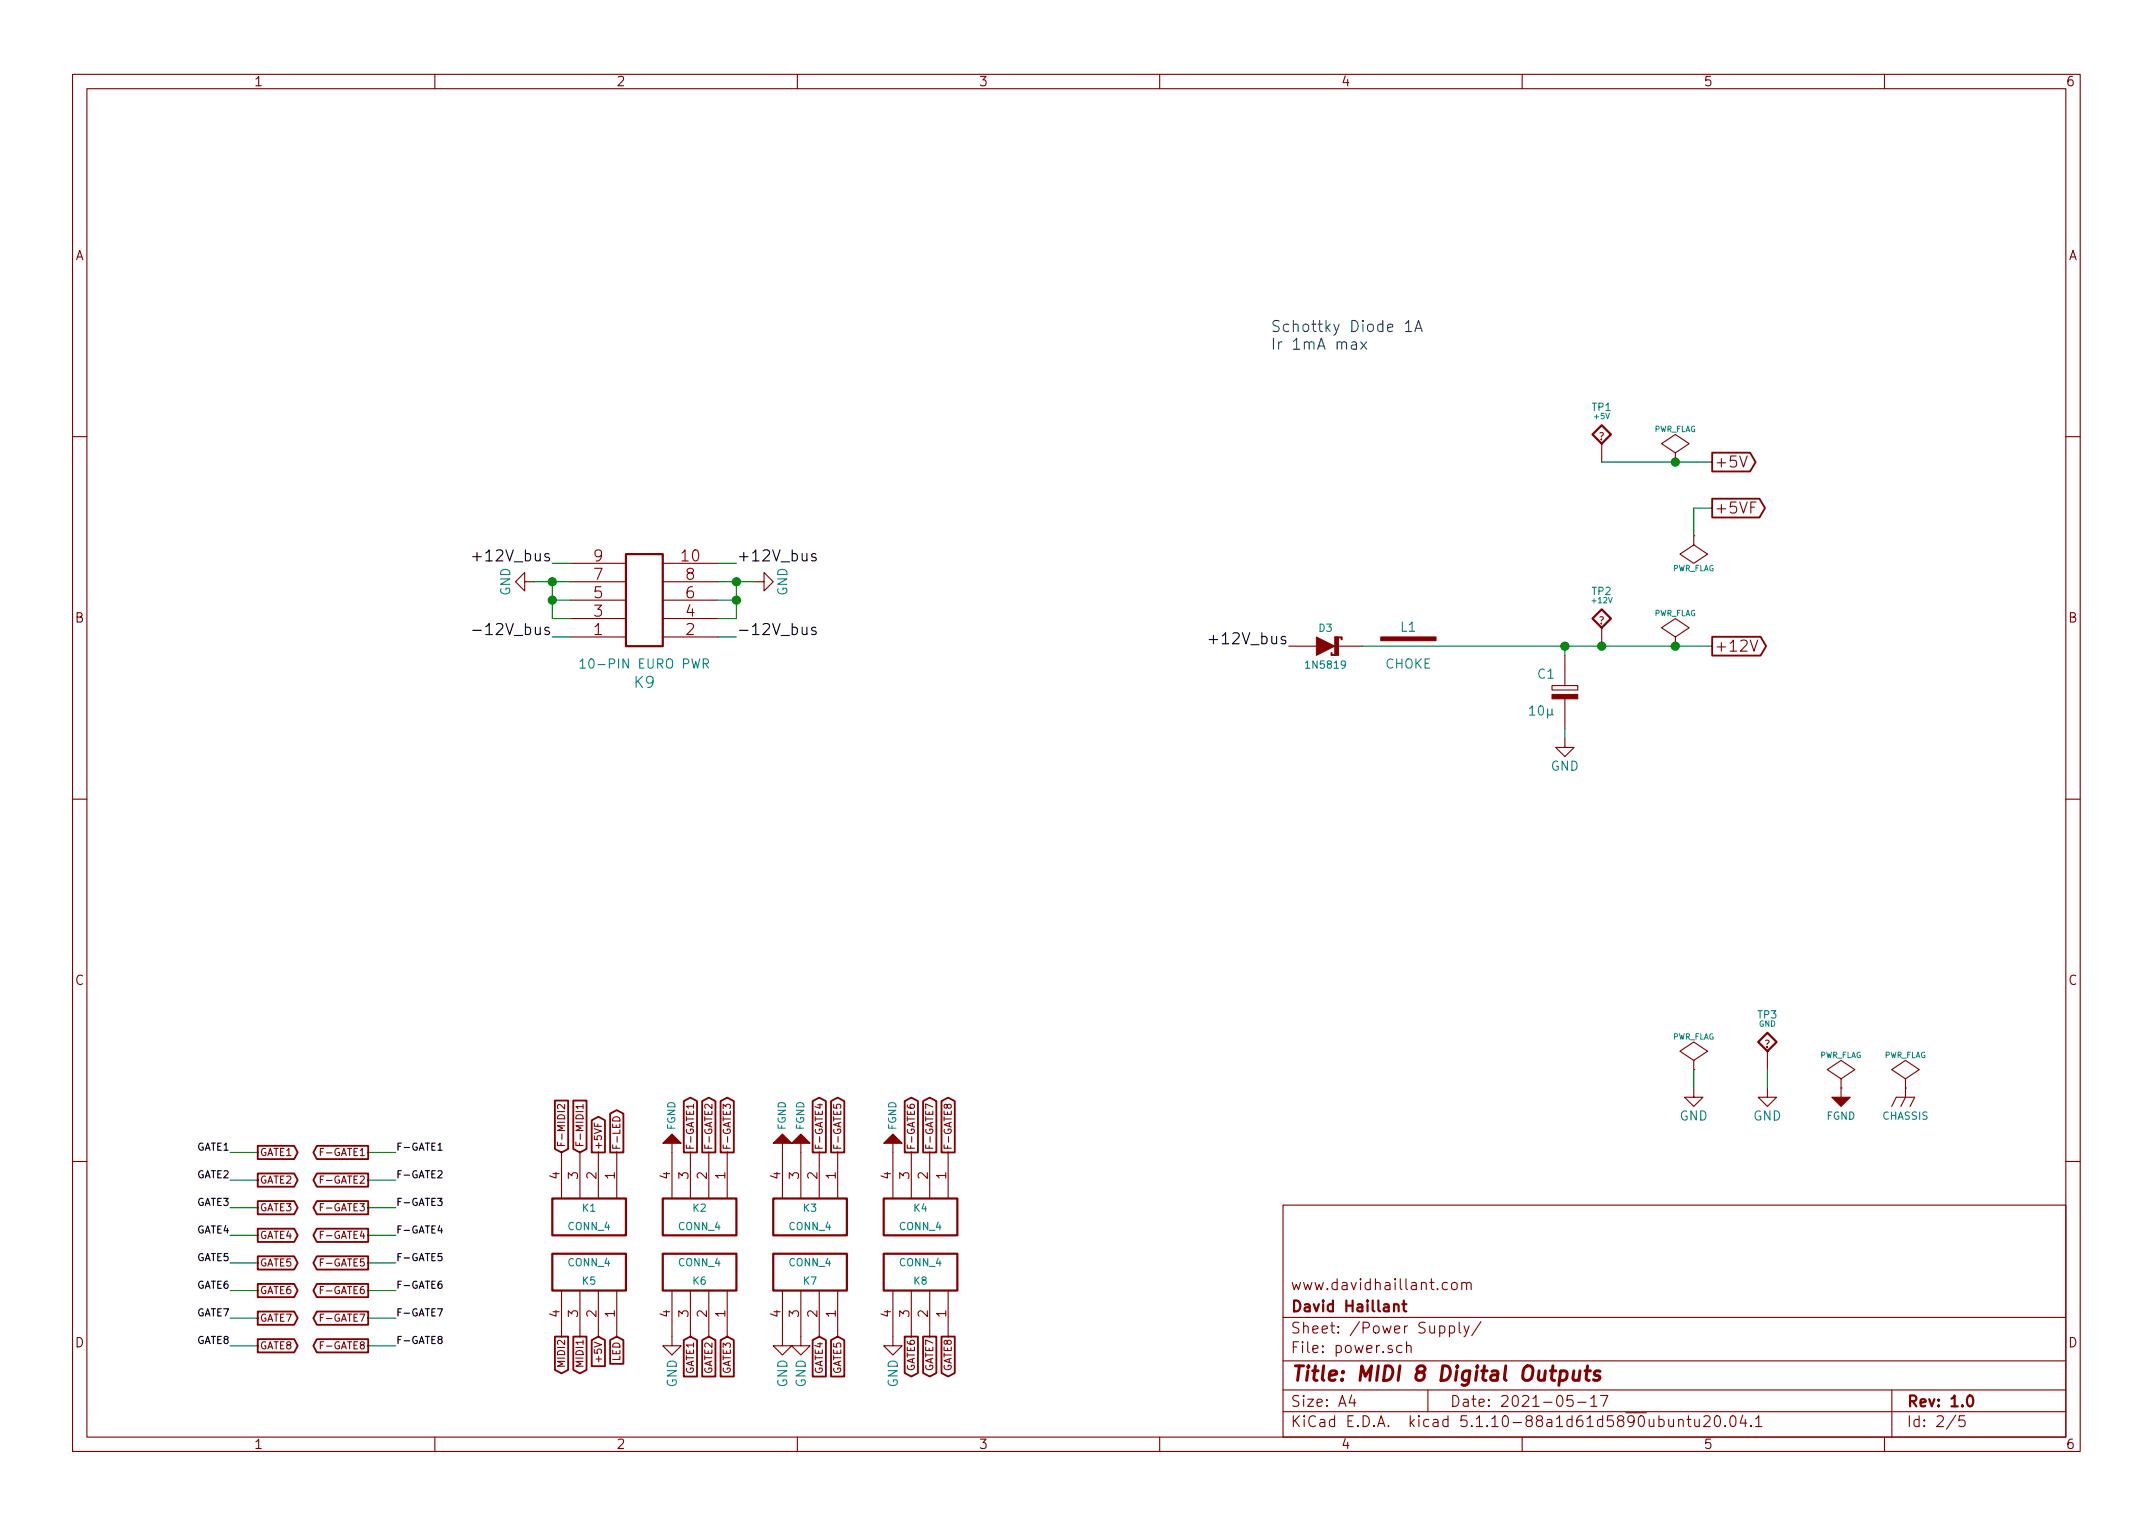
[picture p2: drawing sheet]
<svg xmlns="http://www.w3.org/2000/svg" width="297mm" height="210mm" viewBox="0 0 297 210" stroke-linecap="round" stroke-linejoin="round" font-family="sans-serif">
<g fill="none" stroke="#840000" stroke-width=".15">
<path d="M10 10.3h277v189.9h-277zM12 12.2h273v186.1h-273zM60 10.3v1.9M110 10.3v1.9M160 10.3v1.9M210 10.3v1.9M260 10.3v1.9M10 60.2h2M78.7 77.7h7.7M91.4 77.7h7.7M221 61.2v2.5M231.1 62.5l1.9-1.3-1.9-1.3-1.9 1.3 1.9 1.3v1.2"/>
<path d="M231.1 63.7h.1M233.7 73.9v1.3l1.9 1.2-1.9 1.3-1.9-1.3 1.9-1.2M233.7 73.9h.1M240 62.9l.5 1.5 .5-1.5M285 60.2h2M72.4 80.3v-1.3l-1.3 1.3 1.3 1.2v-1.2h1.3M78.7 87.9h7.7M78.7 85.3h7.7M78.7 82.8h7.7M78.7 80.3h7.7M91.4 87.9h7.7M91.4 85.3h7.7"/>
<path d="M91.4 82.8h7.7M91.4 80.3h7.7M104.1 80.3h1.3v-1.3l1.3 1.3-1.3 1.2v-1.2M177.8 89.1h3.8M184.1 89.1h3.9M214.1 94.6h3.6v.6h-3.6zM215.9 90.4v4.2M215.9 96.4v4.2M221 86.6v2.5M231.1 87.9l1.9-1.3-1.9-1.3-1.9 1.3 1.9 1.3v1.2M231.1 89.1h.1M241.5 88.3l.5 1.5 .5-1.5"/>
<path d="M10 110.3h2M215.9 101.8v1.3h1.3l-1.3 1.3-1.3-1.3h1.3M285 110.3h2M44.2 158.9h.3M44.7 158.4h-.5v1M77.5 159v6.3M77.9 152.4v.6l-.7-.6-.3 .2 .1 .4M80 159v6.3M80.4 152.7h-.9l.2 .3M80.4 152.4v.6M82 154.9v.5h1M82.5 159v6.3"/>
<path d="M84.6 154.3a.52 .52 0 0 1 .6-.2 .52 .52 0 0 1 .3 .6h-1zM85.1 159v6.3M92.7 157.7v7.6M95.2 159v6.3M95.7 152.6h-1l.3 .3M95.7 152.3v.6M97.8 159v6.3M98.2 152.3v.7l-.7-.7-.3 .2 .1 .4M99.8 153v-.7l.4 .4v-.3l.1-.1 .4 .1 .1 .4-.1 .2M100.3 159v6.3M107.9 157.7v7.6M110.5 157.7v7.6"/>
<path d="M112.8 152.4h.7M113 159v6.3M113.1 152.3v.6l-.7-.2M115 152.4v.5h.5l-.1-.2v-.3l.4-.1 .2 .2-.1 .4M115.6 159v6.3M123.2 157.7v7.6M125.2 152.4v.3a.69 .69 0 0 0 1 0l-.1-.3-.4-.1-.1 .2v.2l.1 .2M125.7 159v6.3M128.3 159v6.3M128.7 152.7l-1-.4v.7M130.7 152.5l.2-.2h.2l.1 .2-.1 .4h-.2l-.2-.2-.1-.3-.1-.1-.2 .1v.3l.1 .2h.1l.2-.2M130.8 159v6.3"/>
<path d="M233.7 150.1v1.3h1.2l-1.2 1.2-1.3-1.2h1.3M233.7 146.3l1.9-1.3-1.9-1.2-1.9 1.2 1.9 1.3v1.3M233.7 147.6h.1M243.8 150.1v1.3h1.3l-1.3 1.2-1.2-1.2h1.2M243.8 145v2.6M254 148.8l1.9-1.2-1.9-1.3-1.9 1.3 1.9 1.2v1.3M254 150.1h.1M254 150.1v1.3M261 152.6l.6-1.2h2.6l-.7 1.2M262.9 148.8l1.9-1.2-1.9-1.3-1.9 1.3 1.9 1.2v1.3M262.9 150.1h.1M262.9 150.1v1.3l-.6 1.2"/>
<path d="M10 160.2h2M44.2 174.2h.3M44.2 178h.3M44.2 162.7h.3M44.2 166.5h.3M44.2 170.4h.3M44.7 173.7h-.5v1M44.7 177.5h-.5v1M44.7 162.2h-.5v1M44.7 166.1h-.5v1M44.7 169.9h-.5v1M77.5 178v6.4"/>
<path d="M80 178v6.4M82.5 178v6.4M85.1 178v6.4M92.7 178v7.7h1.3l-1.3 1.2-1.3-1.2h1.3M95.2 178v6.4M97.8 178v6.4M100.3 178v6.4M107.9 178v7.7h1.3l-1.3 1.2-1.2-1.2h1.2M110.5 178v7.7h1.3l-1.3 1.2-1.3-1.2h1.3M113 178v6.4M115.6 178v6.4M123.2 178v7.7h1.3l-1.3 1.2-1.3-1.2h1.3"/>
<path d="M125.7 178v6.4M128.3 178v6.4M130.8 178v6.4M177 166.3h108v32h-108zM200.3 177.1a.41 .41 0 0 1 .7 .1v.4a.41 .41 0 0 1-.4 .3 .41 .41 0 0 1-.3-.3zM201.7 177.1a.41 .41 0 0 1 .6 0v.8M201.7 176.9v1M202.3 177.1l.2-.2 .4 .1 .1 .9M285 160.2h2M44.2 181.8h.3M44.2 185.6h.3M44.7 181.3h-.5v1"/>
<path d="M44.7 185.1h-.5v1M60 198.3v1.9M110 198.3v1.9M160 198.3v1.9M177 194.8h108M177 191.8h108M177 187.8h108M177 181.8h108M186.5 192.5l-.4 1h1M186.8 193v1M193.4 185.7a.48 .48 0 0 0-.7 .2v.4a.48 .48 0 0 0 .7 .2M194.1 185.7a.38 .38 0 0 1 .6 .1v.8"/>
<path d="M194.1 185.1v1.5M197 191.8v3M200 183a.48 .48 0 0 1 .6 .1l.1 .1-.1 .6a.48 .48 0 0 1-.6 0M200 182.9v1.5M201.3 182.4v1.3l.2 .2M202 182.9l.3 1M202.7 182.9l-.5 1.4-.2 .1M204.3 182.3l-1.3 2M210 198.3v1.9M217 192.5h-.7l-.1 .7a.65 .65 0 0 1 .7 0 .61 .61 0 0 1 .1 .7h-.1a.61 .61 0 0 1-.7 0M217.7 193.5h1.1M219.5 193l.4-.5v1.5"/>
<path d="M219.5 194h.8M220.8 192.5h1l-.6 1.5M231.6 196a.38 .38 0 0 1 .6 0v.8M231.6 195.8v1M232.7 195.8h.6M232.9 195.3v1.3l.2 .2h.2M233.8 195.8l.1 .9a.4 .4 0 0 0 .5 0M234.4 195.8v1M235.1 195.5l.2-.2 .5 .1a.37 .37 0 0 1 .1 .6l-.9 .8h.9M236.7 195.4a.34 .34 0 0 1 .6 .2 .78 .78 0 0 1-.4 1.2l-.2-.1a1.14 1.14 0 0 1 0-1.3zM238 196.7v.1l-.1-.1h.1v.1M238.8 195.5a.37 .37 0 0 1 .4-.2 .37 .37 0 0 1 .2 .3l.1 .3a.72 .72 0 0 1-.4 .9l-.3-.1a1.41 1.41 0 0 1 0-1.2z"/>
<path d="M240.4 195.2l-.3 1.1h.9M240.8 195.8v1M241.6 196.7h.1l-.1 .1-.1-.1h.1v.1M242.2 195.8l.4-.5v1.5M242.2 196.8h.9M260 198.3v1.9M261 191.8v6.5M269.8 195.2l-1.2 2M271 195.3h-.7v.7a.62 .62 0 0 1 .7 0l.1 .2-.1 .5-.2 .1h-.3l-.2-.1"/>
</g>
<g fill="none" stroke="#840000" stroke-width=".3">
<path d="M219.7 59.9l1.3-1.2 1.2 1.2-1.2 1.3zM86.4 76.4h5v12.7h-5zM221 84.1l1.2 1.2-1.2 1.3-1.3-1.3zM242.6 143.8l1.2-1.3 1.3 1.3-1.3 1.2zM76.2 165.3h10.2v5.1h-10.2zM76.2 173h10.2v5h-10.2zM91.4 165.3h10.2v5.1h-10.2zM91.4 173h10.2v5h-10.2zM106.7 165.3h10.1v5.1h-10.1zM106.7 173h10.1v5h-10.1zM121.9 173h10.2v5h-10.2zM121.9 165.3h10.2v5.1h-10.2z"/>
<path d="M193.5 179.9h.5M193.7 179.4v1.3l.2 .2h.1M192.3 180.1a.38 .38 0 0 1 .7 0v.8M271.5 192.7a.35 .35 0 0 1 .4-.2 .35 .35 0 0 1 .3 .3 .77 .77 0 0 1-.5 1.2 .9 .9 0 0 1-.2-1.3z"/>
</g>
<path d="M215.3 189.2l.2-.1 .6 .1 .1 .3v.6a.66 .66 0 0 1-1 .2M217.1 189.1l-.1 1.1 .1 .1a.59 .59 0 0 0 .8 0M218 189.1l-.2 1.3M218.7 189.1h.7M219 188.4l-.2 1.8 .1 .1 .4 .1M220.8 189.2a.49 .49 0 0 0-.8 .3v.2l.5 .1 .3 .3-.2 .2-.2 .1-.6-.1" fill="none" stroke="#840000" stroke-width=".41"/>
<g fill="#840000" stroke="#840000" stroke-width=".14">
<path d="M214.1 95.8h3.6v.6h-3.6z"/>
<path d="M183.6 90h.2v.4h-.2z"/>
<path d="M183.8 90.3h.3v.1h-.3z"/>
<path d="M184.1 87.9h.9v.1h-.9z"/>
<path d="M185 87.9h.2v.4h-.2z"/>
<path d="M184.1 87.9h.6v2.5h-.6z"/>
<path d="M181.6 87.9l2.5 1.2-2.5 1.3z"/>
</g>
<g fill="#840000" stroke="#840000" stroke-width=".15">
<path d="M121.9 157.7l1.3-1.2 1.3 1.2z"/>
<path d="M190.5 87.9h7.6v.5h-7.6z"/>
<path d="M106.7 157.7l1.2-1.2 1.3 1.2z"/>
<path d="M109.2 157.7l1.3-1.2 1.3 1.2z"/>
<path d="M91.4 157.7l1.3-1.2 1.3 1.2z"/>
<path d="M252.7 151.4h2.6l-1.3 1.2z"/>
</g>
<path d="M80 91.3l.4-.4v1.3M80 92.2h.7M97 91.6l.6-.1 .1-.2v-.3l-.2-.1h-.5v1.3M97.3 91.6l.4 .6" fill="none" stroke="#008484" stroke-width=".15"/>
<g fill="none" stroke="#008400" stroke-width=".15">
<path d="M76.2 77.7h2.5M99.1 77.7h2.5M221 63.7h15.2M236.2 70.1h-2.5v3.8M73.7 80.3h5M76.2 82.8h2.5M76.2 80.3v5h2.5M76.2 87.9h2.5M99.1 80.3h5M99.1 82.8h2.5M99.1 87.9h2.5M101.6 80.3v5h-2.5"/>
<path d="M188 89.1h48.2M215.9 89.1v1.3M215.9 100.6v1.2M31.7 159h3.9M50.8 159h3.8M233.7 147.6v2.5M243.8 147.6v2.5M31.7 174.2h3.9M31.7 170.4h3.9M31.7 166.6h3.9M31.7 178h3.9M31.7 162.8h3.9"/>
<path d="M50.8 174.2h3.8M50.8 170.4h3.8M50.8 166.6h3.8M50.8 178h3.8M50.8 162.8h3.8M31.7 185.7h3.9M31.7 181.9h3.9M50.8 185.7h3.8M50.8 181.9h3.8"/>
</g>
<g fill="none" stroke="#840000" stroke-width=".25">
<path d="M236.2 62.5h5.3l.7 1.2-.7 1.3h-5.3zM236.2 68.8h6.5l.8 1.3-.8 1.3h-6.5zM236.2 87.9h6.7l.8 1.2-.8 1.3h-6.7zM35.6 158.1h5l.5 .9-.5 .9h-5zM43.7 158.1h7.1v1.8h-7.1l-.5-.9zM76.6 151.8h1.8v6.7l-.9 .5-.9-.5zM79.1 151.8h1.8v6.7l-.9 .5-.9-.5zM81.6 154.6l.9-.5 1 .5v4.4h-1.9zM84.2 153.6l.9-.4 .9 .4v5.4h-1.8zM94.3 151.9l.9-.5 1 .5v7.1h-1.9zM96.9 151.9l.9-.5 .9 .5v7.1h-1.8zM99.4 151.9l.9-.5 .9 .5v7.1h-1.8z"/>
<path d="M112.1 151.9l.9-.5 .9 .5v7.1h-1.8zM114.7 151.9l.9-.5 .9 .5v7.1h-1.8zM124.8 151.9l.9-.5 .9 .5v7.1h-1.8zM127.4 151.9l.9-.5 .9 .5v7.1h-1.8zM129.9 151.9l.9-.5 .9 .5v7.1h-1.8zM35.6 173.3h5l.5 .9-.5 1h-5zM35.6 177.1h5l.5 .9-.5 1h-5zM35.6 161.9h5l.5 .9-.5 .9h-5zM35.6 165.7h5l.5 .9-.5 .9h-5zM35.6 169.5h5l.5 .9-.5 .9h-5zM43.7 173.3h7.1v1.9h-7.1l-.5-1zM43.7 177.1h7.1v1.9h-7.1l-.5-1z"/>
<path d="M43.7 161.9h7.1v1.8h-7.1l-.5-.9zM43.7 165.7h7.1v1.8h-7.1l-.5-.9zM43.7 169.5h7.1v1.8h-7.1l-.5-.9zM35.6 184.8h5l.5 .9-.5 .9h-5zM35.6 180.9h5l.5 1-.5 .9h-5zM43.7 180.9h7.1v1.9h-7.1l-.5-.9zM43.7 184.8h7.1v1.8h-7.1l-.5-.9zM76.6 184.4h1.8v4.6l-.9 .5-.9-.5zM79.1 184.4h1.8v4.6l-.9 .5-.9-.5zM81.6 184.9l.9-.5 1 .5v3.6h-1.9zM84.2 184.9l.9-.5 .9 .5v3.3h-1.8zM94.3 184.9l.9-.5 1 .5v5h-1.9z"/>
<path d="M96.9 184.9l.9-.5 .9 .5v5h-1.8zM99.4 184.9l.9-.5 .9 .5v5h-1.8zM112.1 184.9l.9-.5 .9 .5v5h-1.8zM114.7 184.9l.9-.5 .9 .5v5h-1.8zM124.8 184.4h1.8v5l-.9 .5-.9-.5zM127.4 184.4h1.8v5l-.9 .5-.9-.5zM129.9 184.4h1.8v5l-.9 .5-.9-.5z"/>
</g>
<g fill="none" stroke="#000" stroke-width=".15">
<path d="M65.2 76.8h1.2M112.5 76.4a.37 .37 0 0 0-.5 .2v.2l.4 .1 .2 .2-.1 .2-.1 .1-.4-.1M65.2 87h1.2M112.5 86.6a.37 .37 0 0 0-.5 .1v.3h.4l.2 .2-.1 .3h-.1h-.4M166.8 88.2h1.2M60.4 158l.3-.3v1M60.4 158.7h.6M60.4 165.3h.6l-.3 .4 .3 .1v.4l-.2 .1-.4-.1M60.4 161.6l.4-.1 .2 .1v.2l-.6 .7h.6M60.7 169.1l-.3 .7h.6M60.9 176.8h-.3a.62 .62 0 0 0 0 .9l.4-.1v-.4l-.4-.1-.2 .2M60.9 169.5v.6"/>
<path d="M61 172.9h-.5l-.1 .5 .5-.1 .1 .5-.2 .1-.4-.1M60.4 180.6h.6l-.4 1M60.6 184.8l-.2-.2 .2-.2h.4l-.1 .4a.34 .34 0 0 0-.4 .1 .34 .34 0 0 0 0 .4l.1 .1a.31 .31 0 0 0 .4-.2 .31 .31 0 0 0-.2-.4"/>
</g>
<path d="M186.5 47.2h.1h.5v1M187.1 47.5l-.5 .1a.31 .31 0 0 0-.2 .3 .31 .31 0 0 0 .2 .3l.5-.1M187.7 47.2l.8 1M188.5 47.2l-.8 1M193.9 44.6l.4-.4v1.5M193.9 45.7h.9M195.2 45.7l.5-1.5 .5 1.5M195.4 45.3h.7" fill="none" stroke="#0000c2" stroke-width=".15"/>
<g fill="#008400" stroke="#008400" stroke-width=".25">
<circle cx="231.1" cy="89.1" r=".51"/>
<circle cx="221" cy="89.1" r=".51"/>
<circle cx="215.9" cy="89.1" r=".51"/>
<circle cx="231.1" cy="63.7" r=".51"/>
<circle cx="101.6" cy="82.8" r=".51"/>
<circle cx="101.6" cy="80.3" r=".51"/>
<circle cx="76.2" cy="82.8" r=".51"/>
<circle cx="76.2" cy="80.3" r=".51"/>
</g>
<text font-size="2.8" fill="#840000" x="178" y="190.5">Title: MIDI 8 Digital Outputs</text>
<g font-size="2.1" fill="#0000c2">
<text x="175.3" y="45.8">Schottky Diode 1A</text>
<text x="175.3" y="48.3">Ir 1mA max</text>
</g>
<g font-size="2.1" fill="#840000">
<text x="236.5" y="64.5">+5V</text>
<text x="236.5" y="70.9">+5VF</text>
<text x="82" y="77.5">9</text>
<text x="94.1" y="77.5">10</text>
<text x="82" y="82.5">5</text>
<text x="82" y="80">7</text>
<text x="94.7" y="82.5">6</text>
<text x="94.7" y="80">8</text>
<text x="82" y="87.6">1</text>
<text x="82" y="85.1">3</text>
<text x="94.7" y="87.6">2</text>
<text x="94.7" y="85.1">4</text>
<text x="236.5" y="89.9">+12V</text>
<text x="178" y="178">www.davidhaillant.com</text>
<text x="178" y="184">Sheet: /Power Supply/</text>
<text x="178" y="181">David Haillant</text>
<text x="178" y="186.7">File: power.sch</text>
<text x="178" y="196.9">KiCad E.D.A. kicad 5.1.10-88a1d61d5890ubuntu20.04.1</text>
<text x="178" y="194.1">Size: A4</text>
<text x="200" y="194.1">Date: 2021-05-17</text>
<text x="263" y="194.1">Rev: 1.0</text>
<text x="263" y="196.9">Id: 2/5</text>
</g>
<g font-size="2.1">
<text x="66.2" y="77.5">+12V_bus</text>
<text x="101.6" y="77.5">+12V_bus</text>
<text x="66.8" y="87.6">-12V_bus</text>
<text x="101.6" y="87.6">-12V_bus</text>
<text x="167.8" y="88.9">+12V_bus</text>
</g>
<text font-size="2.1" fill="#008484" x="87.6" y="94.9">K9</text>
<g font-size="1.8" fill="#840000">
<text x="35" y="11.9">1</text>
<text x="85" y="11.9">2</text>
<text x="135" y="11.9">3</text>
<text x="185" y="11.9">4</text>
<text x="235" y="11.9">5</text>
<text x="285" y="11.9">6</text>
<text x="10.4" y="35.9">A</text>
<text x="285.4" y="35.9">A</text>
<text x="10.4" y="85.9">B</text>
<text x="285.4" y="85.9">B</text>
<text x="10.4" y="135.9">C</text>
<text x="285.4" y="135.9">C</text>
<text x="77.2" y="162.7" transform="rotate(-90 77.2 162.7)">4</text>
<text x="79.8" y="162.7" transform="rotate(-90 79.8 162.7)">3</text>
<text x="82.3" y="162.7" transform="rotate(-90 82.3 162.7)">2</text>
<text x="84.8" y="162.7" transform="rotate(-90 84.8 162.7)">1</text>
<text x="92.5" y="162.7" transform="rotate(-90 92.5 162.7)">4</text>
<text x="95" y="162.7" transform="rotate(-90 95 162.7)">3</text>
<text x="97.5" y="162.7" transform="rotate(-90 97.5 162.7)">2</text>
<text x="100.1" y="162.7" transform="rotate(-90 100.1 162.7)">1</text>
<text x="107.7" y="162.7" transform="rotate(-90 107.7 162.7)">4</text>
<text x="110.2" y="162.7" transform="rotate(-90 110.2 162.7)">3</text>
<text x="112.8" y="162.7" transform="rotate(-90 112.8 162.7)">2</text>
<text x="115.3" y="162.7" transform="rotate(-90 115.3 162.7)">1</text>
<text x="122.9" y="162.7" transform="rotate(-90 122.9 162.7)">4</text>
<text x="125.5" y="162.7" transform="rotate(-90 125.5 162.7)">3</text>
<text x="128" y="162.7" transform="rotate(-90 128 162.7)">2</text>
<text x="130.6" y="162.7" transform="rotate(-90 130.6 162.7)">1</text>
<text x="10.4" y="185.9">D</text>
<text x="77.2" y="181.7" transform="rotate(-90 77.2 181.7)">4</text>
<text x="79.8" y="181.7" transform="rotate(-90 79.8 181.7)">3</text>
<text x="82.3" y="181.7" transform="rotate(-90 82.3 181.7)">2</text>
<text x="84.8" y="181.7" transform="rotate(-90 84.8 181.7)">1</text>
<text x="92.5" y="181.7" transform="rotate(-90 92.5 181.7)">4</text>
<text x="95" y="181.7" transform="rotate(-90 95 181.7)">3</text>
<text x="97.5" y="181.7" transform="rotate(-90 97.5 181.7)">2</text>
<text x="100.1" y="181.7" transform="rotate(-90 100.1 181.7)">1</text>
<text x="107.7" y="181.7" transform="rotate(-90 107.7 181.7)">4</text>
<text x="110.2" y="181.7" transform="rotate(-90 110.2 181.7)">3</text>
<text x="112.8" y="181.7" transform="rotate(-90 112.8 181.7)">2</text>
<text x="115.3" y="181.7" transform="rotate(-90 115.3 181.7)">1</text>
<text x="122.9" y="181.7" transform="rotate(-90 122.9 181.7)">4</text>
<text x="125.5" y="181.7" transform="rotate(-90 125.5 181.7)">3</text>
<text x="128" y="181.7" transform="rotate(-90 128 181.7)">2</text>
<text x="130.6" y="181.7" transform="rotate(-90 130.6 181.7)">1</text>
<text x="285.4" y="185.9">D</text>
<text x="35" y="199.9">1</text>
<text x="85" y="199.9">2</text>
<text x="135" y="199.9">3</text>
<text x="185" y="199.9">4</text>
<text x="235" y="199.9">5</text>
<text x="285" y="199.9">6</text>
</g>
<g font-size="1.8" fill="#008484">
<text x="70.4" y="82.2" transform="rotate(-90 70.4 82.2)">GND</text>
<text x="108.6" y="82.2" transform="rotate(-90 108.6 82.2)">GND</text>
<text x="193.3" y="87.2">L1</text>
<text x="81.1" y="92.2">10-PIN EURO PWR</text>
<text x="191.1" y="92.2">CHOKE</text>
<text x="212.2" y="93.6">C1</text>
<text x="211.2" y="98.7">10µ</text>
<text x="213.9" y="106.3">GND</text>
<text x="231.7" y="154.6">GND</text>
<text x="241.9" y="154.6">GND</text>
<text x="93.4" y="191.4" transform="rotate(-90 93.4 191.4)">GND</text>
<text x="108.6" y="191.4" transform="rotate(-90 108.6 191.4)">GND</text>
<text x="111.2" y="191.4" transform="rotate(-90 111.2 191.4)">GND</text>
<text x="123.9" y="191.4" transform="rotate(-90 123.9 191.4)">GND</text>
</g>
<g font-size="1.4" fill="#008484">
<text x="219.7" y="56.7">TP1</text>
<text x="219.7" y="82.1">TP2</text>
<text x="182" y="87.2">D3</text>
<text x="180.4" y="92.2">1N5819</text>
<text x="242.5" y="140.5">TP3</text>
<text x="93.2" y="155.9" transform="rotate(-90 93.2 155.9)">FGND</text>
<text x="108.4" y="155.9" transform="rotate(-90 108.4 155.9)">FGND</text>
<text x="110.9" y="155.9" transform="rotate(-90 110.9 155.9)">FGND</text>
<text x="123.6" y="155.9" transform="rotate(-90 123.6 155.9)">FGND</text>
<text x="252" y="154.5">FGND</text>
<text x="259.7" y="154.5">CHASSIS</text>
<text x="80.4" y="167.2">K1</text>
<text x="95.6" y="167.2">K2</text>
<text x="110.9" y="167.2">K3</text>
<text x="126.1" y="167.2">K4</text>
<text x="78.4" y="169.7">CONN_4</text>
<text x="93.6" y="169.7">CONN_4</text>
<text x="108.9" y="169.7">CONN_4</text>
<text x="124.1" y="169.7">CONN_4</text>
<text x="78.4" y="174.7">CONN_4</text>
<text x="80.4" y="177.2">K5</text>
<text x="93.6" y="174.7">CONN_4</text>
<text x="95.6" y="177.2">K6</text>
<text x="108.9" y="174.7">CONN_4</text>
<text x="110.9" y="177.2">K7</text>
<text x="124.1" y="174.7">CONN_4</text>
<text x="126.1" y="177.2">K8</text>
</g>
<g font-size="1.4" fill="#840000">
<text x="220.6" y="60.7">?</text>
<text x="220.6" y="86.1">?</text>
<text x="243.4" y="144.5">?</text>
<text x="35.8" y="159.5">GATE1</text>
<text x="44.7" y="159.5">F-GATE1</text>
<text x="78" y="158.4" transform="rotate(-90 78 158.4)">F-MIDI2</text>
<text x="80.5" y="158.4" transform="rotate(-90 80.5 158.4)">F-MIDI1</text>
<text x="83" y="158.7" transform="rotate(-90 83 158.7)">+5VF</text>
<text x="85.6" y="158.7" transform="rotate(-90 85.6 158.7)">F-LED</text>
<text x="95.7" y="158.7" transform="rotate(-90 95.7 158.7)">F-GATE1</text>
<text x="98.3" y="158.7" transform="rotate(-90 98.3 158.7)">F-GATE2</text>
<text x="100.8" y="158.7" transform="rotate(-90 100.8 158.7)">F-GATE3</text>
<text x="113.5" y="158.7" transform="rotate(-90 113.5 158.7)">F-GATE4</text>
<text x="116.1" y="158.7" transform="rotate(-90 116.1 158.7)">F-GATE5</text>
<text x="126.2" y="158.7" transform="rotate(-90 126.2 158.7)">F-GATE6</text>
<text x="128.8" y="158.7" transform="rotate(-90 128.8 158.7)">F-GATE7</text>
<text x="131.3" y="158.7" transform="rotate(-90 131.3 158.7)">F-GATE8</text>
<text x="35.8" y="163.3">GATE2</text>
<text x="35.8" y="167.1">GATE3</text>
<text x="44.7" y="163.3">F-GATE2</text>
<text x="44.7" y="167.1">F-GATE3</text>
<text x="35.8" y="170.9">GATE4</text>
<text x="44.7" y="170.9">F-GATE4</text>
<text x="35.8" y="174.7">GATE5</text>
<text x="35.8" y="178.5">GATE6</text>
<text x="44.7" y="174.7">F-GATE5</text>
<text x="44.7" y="178.5">F-GATE6</text>
<text x="35.8" y="182.3">GATE7</text>
<text x="44.7" y="182.3">F-GATE7</text>
<text x="35.8" y="186.2">GATE8</text>
<text x="44.7" y="186.2">F-GATE8</text>
<text x="78" y="188.3" transform="rotate(-90 78 188.3)">MIDI2</text>
<text x="80.5" y="188.3" transform="rotate(-90 80.5 188.3)">MIDI1</text>
<text x="83" y="187.5" transform="rotate(-90 83 187.5)">+5V</text>
<text x="85.6" y="187.8" transform="rotate(-90 85.6 187.8)">LED</text>
<text x="95.7" y="189.6" transform="rotate(-90 95.7 189.6)">GATE1</text>
<text x="98.3" y="189.6" transform="rotate(-90 98.3 189.6)">GATE2</text>
<text x="100.8" y="189.6" transform="rotate(-90 100.8 189.6)">GATE3</text>
<text x="113.5" y="189.6" transform="rotate(-90 113.5 189.6)">GATE4</text>
<text x="116.1" y="189.6" transform="rotate(-90 116.1 189.6)">GATE5</text>
<text x="126.2" y="189.2" transform="rotate(-90 126.2 189.2)">GATE6</text>
<text x="128.8" y="189.2" transform="rotate(-90 128.8 189.2)">GATE7</text>
<text x="131.3" y="189.2" transform="rotate(-90 131.3 189.2)">GATE8</text>
</g>
<g font-size="1.4">
<text x="27.2" y="158.7">GATE1</text>
<text x="54.6" y="158.7">F-GATE1</text>
<text x="27.2" y="162.6">GATE2</text>
<text x="27.2" y="166.4">GATE3</text>
<text x="54.6" y="162.6">F-GATE2</text>
<text x="54.6" y="166.4">F-GATE3</text>
<text x="27.2" y="170.2">GATE4</text>
<text x="27.2" y="174">GATE5</text>
<text x="54.6" y="174">F-GATE5</text>
<text x="54.6" y="170.2">F-GATE4</text>
<text x="27.2" y="177.8">GATE6</text>
<text x="54.6" y="177.8">F-GATE6</text>
<text x="27.2" y="185.4">GATE8</text>
<text x="27.2" y="181.6">GATE7</text>
<text x="54.6" y="185.4">F-GATE8</text>
<text x="54.6" y="181.6">F-GATE7</text>
</g>
<g font-size="1.1" fill="#008484">
<text x="220" y="57.8">+5V</text>
<text x="228.2" y="59.6">PWR_FLAG</text>
<text x="219.7" y="83.2">+12V</text>
<text x="230.7" y="78.8">PWR_FLAG</text>
<text x="228.2" y="85">PWR_FLAG</text>
<text x="230.7" y="143.4">PWR_FLAG</text>
<text x="242.7" y="141.7">GND</text>
<text x="251" y="146">PWR_FLAG</text>
<text x="259.9" y="146">PWR_FLAG</text>
</g>
</svg>
